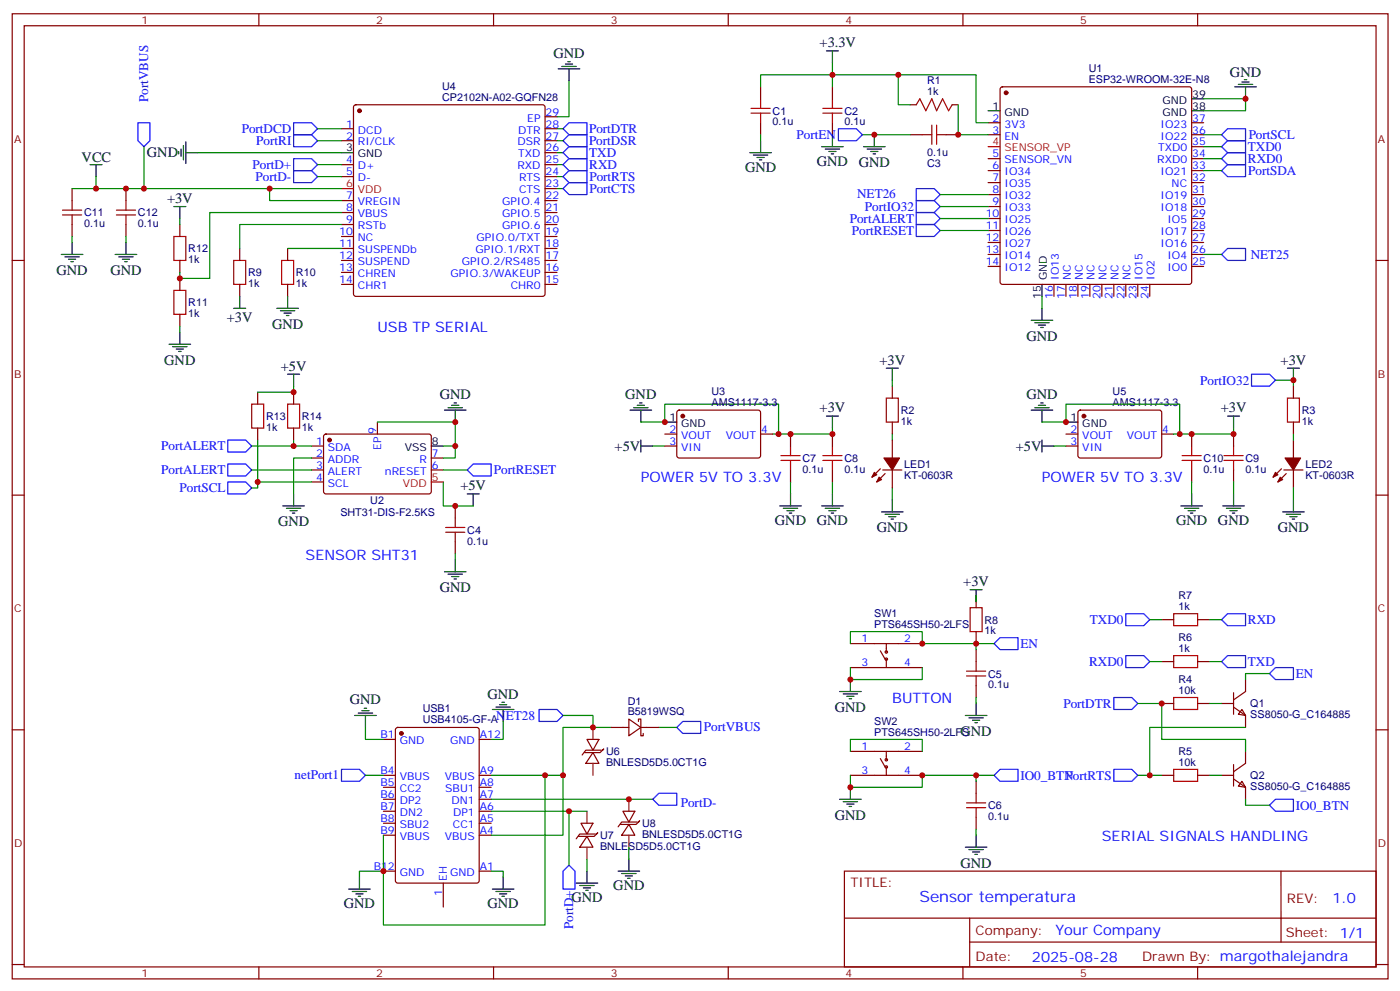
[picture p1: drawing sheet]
<svg xmlns="http://www.w3.org/2000/svg" width="412mm" height="292mm" viewBox="0 0 412 292" stroke-linecap="round" stroke-linejoin="round" font-family="sans-serif">
<g fill="none" stroke="#870000" stroke-width=".35">
<path d="M3.6 4.1h405.3v284.3h-405.3zM7.1 7.6h398.3v277.3h-398.3zM76.3 4.1v3.5M145.4 4.1v3.5M214.6 4.1v3.5M283.7 4.1v3.5M352.8 4.1v3.5M100.6 37.9h3.5M104.4 31.1l.4-.2h55.1l.5 .2 .2 .5v55l-.2 .5-.5 .2h-55.1l-.5-.2-.2-.5v-55zM160.6 37.9h3.5M160.6 34.4h3.5M224.1 25.6v3.5"/>
<path d="M224.1 36.2v3.5M245.3 25.6v3.5M245.3 36.2v3.5M268.2 39.7h3.5M268.2 30.9h1.7M278.8 39.7h3.5M280.5 30.9h1.8M291.1 36.2h3.5M291.1 39.7h3.5M294.9 25.8l.4-.2h55.1l.5 .2 .2 .5v56.8l-.2 .5-.5 .2h-55.1l-.5-.2-.2-.5v-56.8zM351.1 36.2h3.5M351.1 39.7h3.5"/>
<path d="M21.2 55.6v3.5M37.1 55.6v3.5M100.6 41.5h3.5M100.6 48.5h3.5M100.6 52h3.5M100.6 59.1h3.5M160.6 41.5h3.5M160.6 48.5h3.5M160.6 52h3.5M160.6 59.1h3.5M160.6 55.6h3.5M160.6 45h3.5"/>
<path d="M291.1 46.7h3.5M291.1 50.3h3.5M291.1 53.8h3.5M291.1 57.3h3.5M351.1 46.7h3.5M351.1 50.3h3.5M351.1 53.8h3.5M351.1 57.3h3.5M351.1 43.2h3.5M3.6 76.7h3.5M21.2 66.1v3.6M37.1 66.1v3.6"/>
<path d="M53 66.1v3.6M53 76.7v3.6M70.6 73.2v3.5M84.7 73.2v3.5M100.6 76.7h3.5M100.6 62.6h3.5M100.6 66.1h3.5M100.6 69.7h3.5M100.6 73.2h3.5M160.6 76.7h3.5M160.6 62.6h3.5M160.6 66.1h3.5"/>
<path d="M160.6 69.7h3.5M160.6 73.2h3.5M291.1 60.9h3.5M291.1 64.4h3.5M291.1 67.9h3.5M291.1 71.4h3.5M291.1 75h3.5M291.1 78.5h3.5M351.1 60.9h3.5M351.1 64.4h3.5M351.1 67.9h3.5M351.1 71.4h3.5"/>
<path d="M351.1 75h3.5M351.1 78.5h3.5M405.4 76.7h3.5M53 82v3.5M53 92.6v3.5M70.6 83.8v3.5M84.7 83.8v3.5M100.6 80.3h3.5M100.6 83.8h3.5M160.6 80.3h3.5M160.6 83.8h3.5M310.5 83.8v3.5"/>
<path d="M314 83.8v3.5M317.6 83.8v3.5M321.1 83.8v3.5M324.6 83.8v3.5M328.2 83.8v3.5M331.7 83.8v3.5M335.2 83.8v3.5M338.7 83.8v3.5M75.9 115.5v3.6M86.5 115.5v3.6M262.9 113.8v3.5M381.1 113.8v3.5"/>
<path d="M75.9 126.1v3.5M86.5 126.1v3.5M91.8 131.4h3.5M91.8 134.9h3.5M91.8 138.5h3.5M95.6 128.1l.4-.2h30.6l.5 .7-.1 16.5-.6 .4h-30.6l-.5-.7v-16.2zM111.2 124.4v3.5M127.1 134.9h3.5M127.1 138.5h3.5M195.9 131.4h3.5M195.9 127.9h3.5M199.6 121l.5-.2 23.6 .1 .4 .6-.1 13-.6 .4h-23.6l-.4-.7v-12.7z"/>
<path d="M224.1 127.9h3.5M232.9 127.9v3.5M232.9 138.5v3.5M245.3 127.9v3.5M245.3 138.5v3.5M259.4 138.1l-2.5 2.5M260.1 138.5h5.6M260.8 139.5l-2.5 2.5M262.9 124.4v3.5M262.9 129.6v5.3M262.9 138.5v5.3M314 131.4h3.6"/>
<path d="M314 127.9h3.6M317.8 121l.5-.2 23.5 .1 .5 .6-.1 13-.6 .4h-23.6l-.4-.7v-12.7zM342.3 127.9h3.5M351.1 127.9v3.5M351.1 138.5v3.5M363.4 127.9v3.5M363.4 138.5v3.5M377.5 138.1l-2.4 2.5M378.2 138.5h5.7M379 139.5l-2.5 2.5M381.1 124.4v3.5M381.1 129.6v5.3"/>
<path d="M381.1 138.5v5.3M3.6 145.9h3.5M91.8 142h3.5M134.1 149v3.6M134.1 159.6v3.6M405.4 145.9h3.5M287.6 175.5v3.5M250.5 189.6h21.2M250.5 196.7h21.2M259.4 191.7l1.4 2.5M261.1 189.6v2.5M261.1 194.2v2.5"/>
<path d="M287.6 186.1v3.5M287.6 191.4v3.5M342.3 194.9h3.5M342.3 182.6h3.5M352.8 194.9h3.6M352.8 182.6h3.6M3.6 215h3.5M113 217.8h3.5M116.7 214.5l.5-.2h23.3l.6 .4 .1 44.8-.5 .6-23.5 .1-.7-.5v-44.7zM141.2 217.8h3.5M172.9 217.8h3.6l-1.8 3.2zM180 214.3h5.3"/>
<path d="M185.3 211.8l3.5 2.5-3.5 2.5zM188.1 212.5v-.7h.7v5h.7v-.7M188.8 214.3h5.3M287.6 202v3.5M342.3 207.3h3.5M352.8 207.3h3.6M359.9 207.3h3.5M363.4 204.1v6.3M363.4 208.3l3.6 2.5v3.5M365.9 209l1.1 1.8-2.2-.4zM367 200.2v3.5l-3.6 2.5M405.4 215h3.5"/>
<path d="M113 228.4h3.5M113 232h3.5M113 235.5h3.5M113 239h3.5M141.2 228.4h3.5M141.2 232h3.5M141.2 235.5h3.5M141.2 239h3.5M174.7 221.7l1.8 3.2h-3.9zM177.2 221h-4.6l-1.1 1.4M177.5 221l.4-.3-1.1 1h-4.6M183.5 239h3.5l-1.7 3.2z"/>
<path d="M250.5 228.4h21.2M250.5 221.4h21.2M259.4 223.5l1.4 2.5M261.1 221.4v2.4M261.1 226v2.4M287.6 230.2v3.5M342.3 228.4h3.5M352.8 228.4h3.6M359.9 228.4h3.5M363.4 225.2v6.4M363.4 229.5l3.6 2.5v3.5M365.9 230.2l1.1 1.8-2.2-.4z"/>
<path d="M367 221.4v3.5l-3.6 2.5M113 242.5h3.5M113 246.1h3.5M113 256.6h3.5M141.2 242.5h3.5M141.2 246.1h3.5M141.2 256.6h3.5M171.2 242.5h3.5l-1.8 3.2zM172.9 246.4l1.8 3.2h-3.9zM175.4 245.7h-4.6l-1 1.4M175.8 245.7l.3-.3-1.1 1h-4.5M185.3 242.9l1.7 3.2h-3.8z"/>
<path d="M187.7 242.2h-4.5l-1.1 1.4M188.1 242.2l.4-.4-1.1 1.1h-4.6M248.8 256.6h156.6v28.3h-156.6zM287.6 240.8v3.5M377.4 256.7v20.8M130.6 260.2v7M248.8 270.5h156.5M285.7 277.5h119.6M285.7 270.5v14.1M3.6 284.2h3.5M76.3 284.9v3.5M145.4 284.9v3.5"/>
<path d="M214.6 284.9v3.5M283.7 284.9v3.5M352.8 284.9v3.5M405.4 284.2h3.5"/>
<circle cx="261.1" cy="192.1" r=".35"/>
<circle cx="261.1" cy="194.2" r=".35"/>
<circle cx="261.1" cy="226" r=".35"/>
<circle cx="261.1" cy="223.8" r=".35"/>
</g>
<g fill="#870000" stroke="#870000" stroke-width=".35">
<path d="M377.2 140.6l.7 .7-1.4 .7z"/>
<path d="M375.8 139.2l.7 .7-1.4 .7z"/>
<path d="M378.6 134.9h4.6l-2.1 3.6z"/>
<path d="M259 140.6l.7 .7-1.4 .7z"/>
<path d="M257.6 139.2l.7 .7-1.4 .7z"/>
<path d="M260.4 134.9h4.6l-2.1 3.6z"/>
<circle cx="296.4" cy="27.3" r=".53"/>
<circle cx="97.1" cy="129.6" r=".53"/>
<circle cx="118.3" cy="216.1" r=".53"/>
<circle cx="319.3" cy="122.6" r=".53"/>
<circle cx="201.2" cy="122.6" r=".53"/>
<circle cx="105.9" cy="32.6" r=".53"/>
</g>
<g fill="none" stroke="#000" stroke-width=".35">
<path d="M165.5 19.6h4.3M166.6 18.9h2.1M167.3 18.2h.7M243.5 15h3.5M245.3 15v3.5M164.5 20.3h6.3M167.6 20.3v3.5M245.3 39.7v3.5M257.6 39.7v3.5M291.1 32.6h3.5M351.1 32.6h3.5M351.1 29.1h3.5"/>
<path d="M363.8 25.6h6.3M364.8 24.9h4.3M365.9 24.2h2.1M366.6 23.5h.7M367 25.6v3.5M26.5 48.5h3.6M28.3 48.5v3.5M52.6 44.6v.7M53.3 43.9v2.1M54 42.9v4.2M54.8 45h3.5M54.8 41.8v6.4"/>
<path d="M100.6 45h3.5M220.9 45h6.4M222 45.7h4.2M223 46.4h2.1M223.7 47.1h.7M224.1 41.5v3.5M242.1 43.2h6.3M243.1 43.9h4.3M244.2 44.6h2.1M244.9 45.3h.7M254.4 43.2h6.4M255.5 43.9h4.2"/>
<path d="M256.5 44.6h2.2M257.2 45.3h.8M18.1 75h6.3M19.1 75.7h4.3M20.2 76.4h2.1M20.9 77.1h.7M21.2 71.4v3.6M33.9 75h6.4M35 75.7h4.2M36.1 76.4h2.1M36.8 77.1h.7M37.1 71.4v3.6"/>
<path d="M51.2 60.9h3.6M53 60.9v3.5M53 97.9v3.5M68.9 90.8h3.5M70.6 87.3v3.5M81.6 90.8h6.3M82.6 91.5h4.3M83.7 92.3h2.1M84.4 93h.7M84.7 87.3v3.5M303.8 94.4h6.4M304.9 95.1h4.2"/>
<path d="M305.9 95.8h2.1M306.6 96.5h.7M307 83.8v3.5M307 90.8v3.6M49.8 101.4h6.4M50.9 102.1h4.2M51.9 102.8h2.1M52.6 103.5h.7M84.7 110.2h3.6M86.5 110.2v3.6M133.1 119.4h2.1M133.8 118.7h.7"/>
<path d="M187.7 119.4h2.2M188.5 118.7h.7M261.1 108.5h3.6M262.9 108.5v3.5M305.9 119.4h2.1M306.6 118.7h.7M379.3 108.5h3.5M381.1 108.5v3.5M127.1 131.4h3.5M131 120.8h6.3M132 120.1h4.2M134.1 120.8v3.6"/>
<path d="M185.6 120.8h6.4M186.7 120.1h4.2M188.8 131.4h3.5M188.8 120.8v3.6M188.8 129.6v3.6M195.9 124.4h3.5M243.5 122.6h3.5M245.3 122.6v3.5M303.8 120.8h6.4M304.9 120.1h4.2M307 120.8v3.6M307 129.6v3.6"/>
<path d="M307 131.4h3.5M314 124.4h3.6M361.7 122.6h3.5M363.4 122.6v3.5M83.3 149h6.4M84.4 149.8h4.2M85.4 150.5h2.2M86.1 151.2h.8M86.5 145.5v3.5M137.7 145.5h3.5M139.4 145.5v3.5M229.7 149h6.4"/>
<path d="M230.8 149.8h4.2M231.8 150.5h2.2M232.6 151.2h.7M232.9 145.5v3.5M242.1 149h6.3M243.1 149.8h4.3M244.2 150.5h2.1M244.9 151.2h.7M245.3 145.5v3.5M259.7 150.8h6.4M260.8 151.5h4.2M261.8 152.2h2.1"/>
<path d="M262.5 152.9h.7M262.9 147.3v3.5M347.9 149h6.4M349 149.8h4.2M350 150.5h2.1M350.7 151.2h.7M351.1 145.5v3.5M360.3 149h6.3M361.3 149.8h4.2M362.4 150.5h2.1M363.1 151.2h.7M363.4 145.5v3.5"/>
<path d="M377.9 150.8h6.3M379 151.5h4.2M380 152.2h2.1M380.7 152.9h.7M381.1 147.3v3.5M131 168.5h6.3M132 169.2h4.2M133.1 169.9h2.1M133.8 170.6h.7M134.1 164.9v3.6M285.8 173.7h3.5M287.6 173.7v3.6"/>
<path d="M104.5 210.8h6.3M105.6 210.1h4.2M106.6 209.4h2.1M107.3 208.7h.7M107.7 210.8v3.5M145.1 209h6.3M146.1 208.3h4.3M147.2 207.6h2.1M147.9 206.9h.7M148.2 209v3.5M247.4 203.7h6.3M248.4 204.4h4.3"/>
<path d="M249.5 205.1h2.1M250.2 205.8h.7M250.5 200.2v3.5M284.4 210.8h6.4M285.5 211.5h4.2M286.5 212.2h2.1M287.2 212.9h.7M287.6 207.3v3.5M247.4 235.5h6.3M248.4 236.2h4.3M249.5 236.9h2.1M250.2 237.6h.7"/>
<path d="M250.5 232v3.5M105.9 258.4v3.5M148.2 258.4v3.5M172.9 256.6v3.6M182.1 256.6h6.4M183.2 257.4h4.2M184.2 258.1h2.1M184.9 258.8h.7M185.3 253.1v3.5M284.4 249.6h6.4M285.5 250.3h4.2M286.5 251h2.1"/>
<path d="M287.2 251.7h.7M287.6 246.1v3.5M102.7 261.9h6.4M103.8 262.6h4.2M104.8 263.3h2.2M105.6 264.1h.7M145.1 261.9h6.3M146.1 262.6h4.3M147.2 263.3h2.1M147.9 264.1h.7M169.8 260.2h6.3M170.8 260.9h4.2"/>
<path d="M171.9 261.6h2.1M172.6 262.3h.7"/>
</g>
<path d="M100.6 55.6h3.5M291.1 43.2h3.5M127.1 142h3.5" fill="none" stroke="#f00" stroke-width=".35"/>
<g fill="none" stroke="#a10000" stroke-width=".35">
<path d="M221.3 33.3h5.6M221.3 31.9h5.6M224.1 29.1v2.8M224.1 33.3v2.9M242.4 33.3h5.7M242.4 31.9h5.7M245.3 29.1v2.8M245.3 33.3v2.9M269.9 30.9l1.1-1.8 1.8 3.5 1.7-3.5 1.4 3.5 1.8-3.5 1.8 3.5 1-1.7M271.7 39.7h2.8M274.5 36.9v5.6M275.9 39.7h2.9"/>
<path d="M275.9 36.9v5.6M21.2 59.1v2.8M37.1 59.1v2.8M18.4 63.3h5.7M18.4 61.9h5.7M21.2 63.3v2.8M34.3 63.3h5.6M34.3 61.9h5.6M37.1 63.3v2.8M51.2 69.7h3.6v7h-3.6zM68.9 76.7h3.5v7.1h-3.5zM83 76.7h3.5v7.1h-3.5z"/>
<path d="M51.2 85.5h3.6v7.1h-3.6zM74.2 119.1h3.5v7h-3.5zM84.7 119.1h3.6v7h-3.6zM261.1 117.3h3.6v7.1h-3.6zM379.3 117.3h3.5v7.1h-3.5zM230.1 135.6h5.6M230.1 134.2h5.6M232.9 131.4v2.8M232.9 135.6v2.9M242.4 135.6h5.7M242.4 134.2h5.7M245.3 131.4v2.8"/>
<path d="M245.3 135.6v2.9M348.3 135.6h5.6M348.3 134.2h5.6M351.1 131.4v2.8M351.1 135.6v2.9M360.6 135.6h5.7M360.6 134.2h5.7M363.4 131.4v2.8M363.4 135.6v2.9M131.3 156.8h5.6M131.3 155.4h5.6M134.1 152.6v2.8"/>
<path d="M134.1 156.8v2.8M285.8 179h3.5v7.1h-3.5zM284.8 199.1h5.6M284.8 197.7h5.6M287.6 194.9v2.8M287.6 199.1v2.9M345.8 193.1h7v3.6h-7zM345.8 180.8h7v3.5h-7zM345.8 205.5h7v3.5h-7zM284.8 237.9h5.6M284.8 236.5h5.6M287.6 233.7v2.8"/>
<path d="M287.6 237.9v2.9M345.8 226.7h7v3.5h-7z"/>
</g>
<g fill="none" stroke="#008700" stroke-width=".35">
<path d="M245.3 18.5v7.1M93.6 37.9h7M164.1 37.9h1.8M167.6 23.8v10.6h-3.5M224.1 25.6v-3.6h63.5v14.2h3.5M224.1 39.7v1.8M254.1 39.7h14.1M264.7 22v8.9h3.5M282.3 30.9v8.8h8.8M354.6 29.1h12.4v3.5h-12.4M354.6 39.7h5.3M21.2 55.6h79.4"/>
<path d="M28.3 52v3.6M42.4 43.2v12.4M58.3 45h42.3M79.4 55.6v3.5h21.2M93.6 48.5h7M93.6 52h7M93.6 41.5h7M164.1 45h1.8M164.1 48.5h1.8M164.1 52h1.8M164.1 55.6h1.8M164.1 41.5h1.8"/>
<path d="M277 57.3h14.1M354.6 43.2h5.3M354.6 46.7h5.3M354.6 50.3h5.3M21.2 69.7v1.7M37.1 69.7v1.7M53 64.4v1.7M84.7 73.2h15.9M100.6 66.1h-30v7.1M100.6 62.6h-38.8v19.4h-8.8v-1.7M277 60.9h14.1M277 64.4h14.1"/>
<path d="M277 67.9h14.1M354.6 75h5.3M53 96.1v1.8M307 87.3v3.5M86.5 113.8v1.7h-10.6M262.9 112v1.8M375.8 112h5.3v1.8M74.2 131.4h12.3M74.2 138.5h17.6M75.9 129.6v14.2h-1.7M86.5 129.6v1.8h5.3M91.8 134.9h-5.3v10.6"/>
<path d="M111.2 124.4h22.9v10.5h-3.5M130.6 131.4h3.5M130.6 138.5h7.1M188.8 124.4h7.1v-5.3h33.5v8.8M192.3 131.4h3.6M245.3 126.1v1.8h-17.7M262.9 127.9v1.7M307 124.4h7v-5.3h33.6v8.8M310.5 131.4h3.5M363.4 126.1v1.8h-17.6M381.1 127.9v1.7M75.9 142h15.9"/>
<path d="M130.6 142v7h8.8M232.9 142v3.5M245.3 142v3.5M262.9 143.8v3.5M351.1 142v3.5M363.4 142v3.5M381.1 143.8v3.5M134.1 163.2v1.7M287.6 175.5v1.8M250.5 196.7v3.5h21.2v-3.5M250.5 189.6v-3.5h21.2v3.5h21.2M287.6 189.6v1.8"/>
<path d="M338.7 182.6h3.6M338.7 194.9h3.6M356.4 182.6h3.5M356.4 194.9h3.5M374 198.4h-7v1.8M107.7 214.3v3.5h5.3M148.2 212.5v5.3h-3.5M165.9 210.8h8.8v3.5h-8.8v14.1h-21.2M174.7 214.3h5.3M194.1 214.3h5.3M287.6 205.5v1.8M335.2 207.3h7.1v10.5h24.7v3.6"/>
<path d="M356.4 207.3h3.5M367 214.3h-28.3v14.1M107.7 228.4h5.3M144.7 235.5h47.6M144.7 239h28.2M160.6 228.4v44.1h-47.6v-26.4M165.9 228.4v17.7h-21.2M167.6 239v15.9M250.5 221.4v-3.6h21.2v3.6M250.5 228.4v3.6h21.2v-3.6h21.2M287.6 228.4v1.8M335.2 228.4h7.1"/>
<path d="M356.4 228.4h3.5M367 235.5v1.7h7M113 256.6h-7.1v1.8M144.7 256.6h3.5v1.8M172.9 253.1v3.5M185.3 249.6v3.5M287.6 244.3v1.8"/>
</g>
<g fill="none" stroke="#00f" stroke-width=".35">
<path d="M40.6 36.2h3.6v5.3l-1.8 1.7-1.8-1.7zM86.5 36.2h5.3l1.8 1.7-1.8 1.8h-5.3zM86.5 39.7h5.3l1.8 1.8-1.8 1.7h-5.3zM165.9 37.9l1.7-1.7h5.3v3.5h-5.3zM247 37.9h5.3l1.8 1.8-1.8 1.8h-5.3zM361.7 37.9h5.3v3.6h-5.3l-1.8-1.8zM86.5 46.7h5.3l1.8 1.8-1.8 1.8h-5.3zM86.5 50.3h5.3l1.8 1.7-1.8 1.8h-5.3zM165.9 45l1.7-1.8h5.3v3.5h-5.3zM165.9 48.5l1.7-1.8h5.3v3.6h-5.3zM165.9 52l1.7-1.7h5.3v3.5h-5.3zM165.9 55.6l1.7-1.8h5.3v3.5h-5.3z"/>
<path d="M165.9 41.5l1.7-1.8h5.3v3.5h-5.3zM269.9 55.6h5.3l1.8 1.7-1.8 1.8h-5.3zM269.9 59.1h5.3l1.8 1.8-1.8 1.7h-5.3zM361.7 41.5h5.3v3.5h-5.3l-1.8-1.8zM361.7 45h5.3v3.5h-5.3l-1.8-1.8zM361.7 48.5h5.3v3.5h-5.3l-1.8-1.7zM269.9 62.6h5.3l1.8 1.8-1.8 1.7h-5.3zM269.9 66.1h5.3l1.8 1.8-1.8 1.8h-5.3zM361.7 73.2h5.3v3.5h-5.3l-1.8-1.7zM368.7 110.2h5.3l1.8 1.8-1.8 1.8h-5.3zM67.1 136.7h5.3l1.8 1.8-1.8 1.7h-5.3zM67.1 129.6h5.3l1.8 1.8-1.8 1.8h-5.3z"/>
<path d="M137.7 138.5l1.7-1.8h5.3v3.5h-5.3zM67.1 142h5.3l1.8 1.8-1.8 1.7h-5.3zM292.9 189.6l1.7-1.7h5.3v3.5h-5.3zM331.7 180.8h5.3l1.7 1.8-1.7 1.7h-5.3zM331.7 193.1h5.3l1.7 1.8-1.7 1.8h-5.3zM361.7 180.8h5.3v3.5h-5.3l-1.8-1.7zM361.7 193.1h5.3v3.6h-5.3l-1.8-1.8zM374 198.4l1.8-1.7h5.3v3.5h-5.3zM158.8 209h5.3l1.8 1.8-1.8 1.7h-5.3zM199.4 214.3l1.8-1.8h5.2v3.6h-5.2zM328.2 205.5h5.2l1.8 1.8-1.8 1.7h-5.2zM100.6 226.7h5.3l1.8 1.7-1.8 1.8h-5.3z"/>
<path d="M192.3 235.5l1.8-1.8h5.3v3.5h-5.3zM292.9 228.4l1.7-1.7h5.3v3.5h-5.3zM328.2 226.7h5.2l1.8 1.7-1.8 1.8h-5.2zM374 237.2l1.8-1.7h5.3v3.5h-5.3zM167.6 254.9l1.8 1.7v5.3h-3.5v-5.3z"/>
</g>
<path d="M174.7 214.3v3.5M172.9 239v3.5M174.7 224.9v3.5M185.3 235.5v3.5M172.9 249.6v3.5M185.3 246.1v3.5" fill="none" stroke="#8c2424" stroke-width=".35"/>
<g fill="#c00">
<circle cx="338.7" cy="228.4" r=".88"/>
<circle cx="342.3" cy="207.3" r=".88"/>
<circle cx="287.6" cy="189.6" r=".88"/>
<circle cx="271.7" cy="189.6" r=".88"/>
<circle cx="37.1" cy="55.6" r=".88"/>
<circle cx="53" cy="82" r=".88"/>
<circle cx="79.4" cy="55.6" r=".88"/>
<circle cx="28.3" cy="55.6" r=".88"/>
<circle cx="134.1" cy="149" r=".88"/>
<circle cx="75.9" cy="142" r=".88"/>
<circle cx="86.5" cy="115.5" r=".88"/>
<circle cx="264.7" cy="22" r=".88"/>
<circle cx="245.3" cy="22" r=".88"/>
<circle cx="282.3" cy="39.7" r=".88"/>
<circle cx="86.5" cy="131.4" r=".88"/>
<circle cx="167.6" cy="239" r=".88"/>
<circle cx="185.3" cy="235.5" r=".88"/>
<circle cx="42.4" cy="55.6" r=".88"/>
<circle cx="367" cy="29.1" r=".88"/>
<circle cx="113" cy="256.6" r=".88"/>
<circle cx="160.6" cy="228.4" r=".88"/>
<circle cx="165.9" cy="228.4" r=".88"/>
<circle cx="174.7" cy="214.3" r=".88"/>
<circle cx="314" cy="124.4" r=".88"/>
<circle cx="363.4" cy="127.9" r=".88"/>
<circle cx="347.6" cy="127.9" r=".88"/>
<circle cx="351.1" cy="127.9" r=".88"/>
<circle cx="195.9" cy="124.4" r=".88"/>
<circle cx="232.9" cy="127.9" r=".88"/>
<circle cx="229.4" cy="127.9" r=".88"/>
<circle cx="245.3" cy="127.9" r=".88"/>
<circle cx="250.5" cy="200.2" r=".88"/>
<circle cx="287.6" cy="228.4" r=".88"/>
<circle cx="271.7" cy="228.4" r=".88"/>
<circle cx="250.5" cy="232" r=".88"/>
<circle cx="134.1" cy="131.4" r=".88"/>
<circle cx="134.1" cy="124.4" r=".88"/>
<circle cx="257.6" cy="39.7" r=".88"/>
<circle cx="381.1" cy="112" r=".88"/>
</g>
<text font-size="4.6" fill="#00f" x="270.9" y="265.7">Sensor temperatura</text>
<g font-size="4.2">
<text x="163.1" y="17.1">GND</text>
<text x="241.5" y="13.9">+3.3V</text>
<text x="362.4" y="22.6">GND</text>
<text x="24.1" y="47.8">VCC</text>
<text x="43.3" y="46.4">GND</text>
<text x="219.5" y="50.6">GND</text>
<text x="240.7" y="48.9">GND</text>
<text x="253" y="49.3">GND</text>
<text x="49.2" y="59.7">+3V</text>
<text x="16.7" y="81">GND</text>
<text x="32.5" y="81">GND</text>
<text x="66.8" y="94.8">+3V</text>
<text x="80.2" y="96.9">GND</text>
<text x="302.4" y="100.4">GND</text>
<text x="48.4" y="107.5">GND</text>
<text x="259.1" y="107.4">+3V</text>
<text x="377.3" y="107.4">+3V</text>
<text x="82.7" y="109.2">+5V</text>
<text x="129.5" y="117.7">GND</text>
<text x="184.2" y="117.6">GND</text>
<text x="302.4" y="117.6">GND</text>
<text x="241.5" y="121.5">+3V</text>
<text x="359.6" y="121.5">+3V</text>
<text x="181.1" y="132.8">+5V</text>
<text x="299.3" y="132.8">+5V</text>
<text x="135.6" y="144.5">+5V</text>
<text x="81.9" y="155">GND</text>
<text x="228.3" y="154.7">GND</text>
<text x="240.7" y="154.7">GND</text>
<text x="346.5" y="154.7">GND</text>
<text x="358.8" y="154.7">GND</text>
<text x="258.3" y="156.9">GND</text>
<text x="376.5" y="156.9">GND</text>
<text x="283.8" y="172.7">+3V</text>
<text x="129.5" y="174.4">GND</text>
<text x="103.1" y="207.5">GND</text>
<text x="143.7" y="205.8">GND</text>
<text x="246" y="209.8">GND</text>
<text x="283" y="216.8">GND</text>
<text x="246" y="241.5">GND</text>
<text x="283" y="255.6">GND</text>
<text x="180.7" y="262.3">GND</text>
<text x="101.3" y="267.6">GND</text>
<text x="143.7" y="267.6">GND</text>
<text x="168.3" y="265.8">GND</text>
</g>
<g font-size="4.2" fill="#00f">
<text x="111.2" y="97.9">USB TP SERIAL</text>
<text x="188.8" y="142">POWER 5V TO 3.3V</text>
<text x="307" y="142">POWER 5V TO 3.3V</text>
<text x="90" y="164.9">SENSOR SHT31</text>
<text x="262.9" y="207.3">BUTTON</text>
<text x="324.6" y="247.8">SERIAL SIGNALS HANDLING</text>
<text x="392.6" y="265.9">1.0</text>
<text x="311" y="275.5">Your Company</text>
<text x="304" y="283.3">2025-08-28</text>
</g>
<g font-size="3.9" fill="#00f">
<text x="43.7" y="30.1" transform="rotate(-90 43.7 30.1)">PortVBUS</text>
<text x="71.2" y="39.2">PortDCD</text>
<text x="173.5" y="39.2">PortDTR</text>
<text x="234.7" y="40.9">PortEN</text>
<text x="367.9" y="40.9">PortSCL</text>
<text x="75.5" y="42.7">PortRI</text>
<text x="173.5" y="42.7">PortDSR</text>
<text x="173.6" y="46.3">TXD</text>
<text x="367.7" y="44.5">TXD0</text>
<text x="74.4" y="49.8">PortD+</text>
<text x="75.3" y="53.3">PortD-</text>
<text x="173.6" y="49.9">RXD</text>
<text x="173.6" y="53.3">PortRTS</text>
<text x="367.7" y="48">RXD0</text>
<text x="367.7" y="51.4">PortSDA</text>
<text x="173.6" y="56.8">PortCTS</text>
<text x="252.5" y="58.4">NET26</text>
<text x="250.3" y="65.6">PortALERT</text>
<text x="254.8" y="62.1">PortIO32</text>
<text x="251" y="69.2">PortRESET</text>
<text x="368.5" y="76.3">NET25</text>
<text x="353.6" y="113.3">PortIO32</text>
<text x="47.5" y="132.6">PortALERT</text>
<text x="47.5" y="139.7">PortALERT</text>
<text x="145.5" y="139.6">PortRESET</text>
<text x="52.9" y="145">PortSCL</text>
<text x="321.1" y="183.8">TXD0</text>
<text x="367.7" y="183.8">RXD</text>
<text x="300.6" y="190.9">EN</text>
<text x="320.9" y="196.2">RXD0</text>
<text x="367.7" y="196.1">TXD</text>
<text x="381.8" y="199.8">EN</text>
<text x="313.3" y="208.5">PortDTR</text>
<text x="146.2" y="212">NET28</text>
<text x="207.4" y="215.5">PortVBUS</text>
<text x="86.8" y="229.6">netPort1</text>
<text x="300.6" y="229.7">IO0_BTN</text>
<text x="313.9" y="229.7">PortRTS</text>
<text x="200.6" y="237.6">PortD-</text>
<text x="381.8" y="238.6">IO0_BTN</text>
<text x="168.9" y="273.8" transform="rotate(-90 168.9 273.8)">PortD+</text>
</g>
<g font-size="3.9" fill="#800">
<text x="250.5" y="261.2">TITLE:</text>
<text x="379.2" y="265.9">REV:</text>
<text x="287.5" y="275.4">Company:</text>
<text x="378.8" y="276">Sheet: 1/1</text>
<text x="287.5" y="283.1">Date:</text>
<text x="336.5" y="283.2">Drawn By: margothalejandra</text>
</g>
<g font-size="3.2" fill="#800">
<text x="41.7" y="7.1">1</text>
<text x="110.8" y="7.1">2</text>
<text x="180" y="7.1">3</text>
<text x="249.1" y="7.1">4</text>
<text x="318.3" y="7.1">5</text>
<text x="4.1" y="42.2">A</text>
<text x="405.9" y="42.2">A</text>
<text x="4.1" y="111.3">B</text>
<text x="405.9" y="111.3">B</text>
<text x="4.1" y="180.4">C</text>
<text x="405.9" y="180.4">C</text>
<text x="4.1" y="249.6">D</text>
<text x="405.9" y="249.6">D</text>
<text x="41.7" y="287.9">1</text>
<text x="110.8" y="287.9">2</text>
<text x="180" y="287.9">3</text>
<text x="249.1" y="287.9">4</text>
<text x="318.3" y="287.9">5</text>
</g>
<g font-size="3.2" fill="#000080">
<text x="320.8" y="21.1">U1</text>
<text x="130.3" y="29.7">CP2102N-A02-GQFN28</text>
<text x="130.3" y="26.5">U4</text>
<text x="273.1" y="28">1k</text>
<text x="273.1" y="24.9">R1</text>
<text x="320.8" y="24.3">ESP32-WROOM-32E-N8</text>
<text x="227.6" y="33.8">C1</text>
<text x="248.8" y="33.8">C2</text>
<text x="227.6" y="37">0.1u</text>
<text x="248.8" y="37">0.1u</text>
<text x="273.1" y="46">0.1u</text>
<text x="273.1" y="49.2">C3</text>
<text x="24.8" y="63.8">C11</text>
<text x="40.6" y="63.8">C12</text>
<text x="24.8" y="67">0.1u</text>
<text x="40.6" y="67">0.1u</text>
<text x="55.5" y="77.6">1k</text>
<text x="55.5" y="74.3">R12</text>
<text x="73.1" y="81.4">R9</text>
<text x="87.2" y="81.4">R10</text>
<text x="73.1" y="84.6">1k</text>
<text x="87.2" y="84.6">1k</text>
<text x="55.5" y="93.4">1k</text>
<text x="55.5" y="90.2">R11</text>
<text x="209.6" y="119.7">AMS1117-3.3</text>
<text x="209.6" y="116.4">U3</text>
<text x="327.8" y="119.7">AMS1117-3.3</text>
<text x="327.8" y="116.4">U5</text>
<text x="78.4" y="123.8">R13</text>
<text x="89" y="123.8">R14</text>
<text x="265.4" y="125.2">1k</text>
<text x="265.4" y="122">R2</text>
<text x="383.5" y="125.2">1k</text>
<text x="383.5" y="122">R3</text>
<text x="78.4" y="126.9">1k</text>
<text x="89" y="126.9">1k</text>
<text x="236.4" y="136.1">C7</text>
<text x="248.8" y="136.1">C8</text>
<text x="266.4" y="137.8">LED1</text>
<text x="354.6" y="136.1">C10</text>
<text x="367" y="136.1">C9</text>
<text x="384.6" y="137.8">LED2</text>
<text x="236.4" y="139.2">0.1u</text>
<text x="248.8" y="139.2">0.1u</text>
<text x="266.4" y="141.1">KT-0603R</text>
<text x="354.6" y="139.2">0.1u</text>
<text x="367" y="139.2">0.1u</text>
<text x="384.6" y="141.1">KT-0603R</text>
<text x="109.1" y="148.5">U2</text>
<text x="100.3" y="152">SHT31-DIS-F2.5KS</text>
<text x="137.7" y="160.4">0.1u</text>
<text x="137.7" y="157.3">C4</text>
<text x="347.2" y="179.7">1k</text>
<text x="347.2" y="176.5">R7</text>
<text x="257.6" y="185">PTS645SH50-2LFS</text>
<text x="257.6" y="181.9">SW1</text>
<text x="290.1" y="183.7">R8</text>
<text x="290.1" y="186.9">1k</text>
<text x="347.2" y="188.9">R6</text>
<text x="347.2" y="192.1">1k</text>
<text x="291.1" y="202.7">0.1u</text>
<text x="291.1" y="199.6">C5</text>
<text x="347.2" y="201.2">R4</text>
<text x="124.5" y="209.9">USB1</text>
<text x="184.9" y="207.7">D1</text>
<text x="347.2" y="204.4">10k</text>
<text x="368.4" y="208.4">Q1</text>
<text x="124.5" y="213">USB4105-GF-A</text>
<text x="184.9" y="210.8">B5819WSQ</text>
<text x="257.6" y="213.6">SW2</text>
<text x="368.4" y="211.6">SS8050-G_C164885</text>
<text x="257.6" y="216.8">PTS645SH50-2LFS</text>
<text x="178.6" y="225.7">BNLESD5D5.0CT1G</text>
<text x="178.6" y="222.5">U6</text>
<text x="347.2" y="225.6">10k</text>
<text x="347.2" y="222.4">R5</text>
<text x="368.4" y="232.8">SS8050-G_C164885</text>
<text x="368.4" y="229.6">Q2</text>
<text x="291.1" y="238.4">C6</text>
<text x="189.2" y="243.7">U8</text>
<text x="291.1" y="241.6">0.1u</text>
<text x="176.8" y="250.4">BNLESD5D5.0CT1G</text>
<text x="176.8" y="247.2">U7</text>
<text x="189.2" y="246.9">BNLESD5D5.0CT1G</text>
</g>
<g font-size="3.2">
<text x="351.3" y="28.8">39</text>
<text x="292.4" y="32.3">1</text>
<text x="295.9" y="34">GND</text>
<text x="342.5" y="34">GND</text>
<text x="342.5" y="30.5">GND</text>
<text x="351.3" y="32.3">38</text>
<text x="101.9" y="44.6">3</text>
<text x="105.4" y="46.4">GND</text>
<text x="308.4" y="82.5" transform="rotate(-90 308.4 82.5)">GND</text>
<text x="306.6" y="88" transform="rotate(-90 306.6 88)">15</text>
<text x="197.2" y="124">1</text>
<text x="200.7" y="125.8">GND</text>
<text x="315.4" y="124">1</text>
<text x="318.9" y="125.8">GND</text>
<text x="127.2" y="131.1">8</text>
<text x="119.3" y="132.8">VSS</text>
</g>
<g font-size="3.2" fill="#00f">
<text x="155.4" y="35.8">EP</text>
<text x="160.8" y="34">29</text>
<text x="292.4" y="35.8">2</text>
<text x="351.3" y="35.8">37</text>
<text x="101.9" y="37.6">1</text>
<text x="101.9" y="41.1">2</text>
<text x="105.4" y="39.3">DCD</text>
<text x="152.7" y="39.3">DTR</text>
<text x="160.8" y="41.1">27</text>
<text x="160.8" y="37.6">28</text>
<text x="292.4" y="39.3">3</text>
<text x="295.9" y="37.6">3V3</text>
<text x="295.9" y="41.1">EN</text>
<text x="341.9" y="41.1">IO22</text>
<text x="341.9" y="37.6">IO23</text>
<text x="351.3" y="39.3">36</text>
<text x="105.4" y="42.9">RI/CLK</text>
<text x="152.5" y="42.9">DSR</text>
<text x="152.7" y="46.4">TXD</text>
<text x="160.8" y="44.6">26</text>
<text x="292.4" y="46.4">5</text>
<text x="341.2" y="44.6">TXD0</text>
<text x="351.3" y="46.4">34</text>
<text x="351.3" y="42.9">35</text>
<text x="101.9" y="48.2">4</text>
<text x="101.9" y="51.7">5</text>
<text x="105.4" y="49.9">D+</text>
<text x="105.4" y="53.4">D-</text>
<text x="152.5" y="49.9">RXD</text>
<text x="152.9" y="53.4">RTS</text>
<text x="160.8" y="51.7">24</text>
<text x="160.8" y="48.2">25</text>
<text x="292.4" y="49.9">6</text>
<text x="292.4" y="53.4">7</text>
<text x="295.9" y="48.2">SENSOR_VN</text>
<text x="295.9" y="51.7">IO34</text>
<text x="340.9" y="48.2">RXD0</text>
<text x="341.9" y="51.7">IO21</text>
<text x="351.3" y="53.4">32</text>
<text x="351.3" y="49.9">33</text>
<text x="101.9" y="58.7">7</text>
<text x="152.9" y="57">CTS</text>
<text x="160.8" y="58.7">22</text>
<text x="160.8" y="55.2">23</text>
<text x="292.4" y="57">8</text>
<text x="295.9" y="55.2">IO35</text>
<text x="295.9" y="58.7">IO32</text>
<text x="341.9" y="58.7">IO19</text>
<text x="345.2" y="55.2">NC</text>
<text x="351.3" y="57">31</text>
<text x="101.9" y="62.3">8</text>
<text x="101.9" y="65.8">9</text>
<text x="105.4" y="60.5">VREGIN</text>
<text x="105.4" y="64">VBUS</text>
<text x="147.9" y="64">GPIO.5</text>
<text x="147.9" y="60.5">GPIO.4</text>
<text x="160.8" y="65.8">20</text>
<text x="160.8" y="62.3">21</text>
<text x="290.4" y="64">10</text>
<text x="292.4" y="60.5">9</text>
<text x="295.9" y="62.3">IO33</text>
<text x="295.9" y="65.8">IO25</text>
<text x="341.9" y="62.3">IO18</text>
<text x="343.9" y="65.8">IO5</text>
<text x="351.3" y="64">29</text>
<text x="351.3" y="60.5">30</text>
<text x="99.9" y="69.3">10</text>
<text x="105.4" y="67.6">RSTb</text>
<text x="105.4" y="71.1">NC</text>
<text x="140.4" y="71.1">GPIO.0/TXT</text>
<text x="147.9" y="67.6">GPIO.6</text>
<text x="160.8" y="69.3">19</text>
<text x="290.4" y="67.6">11</text>
<text x="290.4" y="71.1">12</text>
<text x="295.9" y="69.3">IO26</text>
<text x="341.9" y="69.3">IO17</text>
<text x="351.3" y="71.1">27</text>
<text x="351.3" y="67.6">28</text>
<text x="99.9" y="72.8">11</text>
<text x="99.9" y="76.4">12</text>
<text x="105.4" y="74.6">SUSPENDb</text>
<text x="140.1" y="74.6">GPIO.1/RXT</text>
<text x="160.8" y="76.4">17</text>
<text x="160.8" y="72.8">18</text>
<text x="290.4" y="74.6">13</text>
<text x="295.9" y="72.8">IO27</text>
<text x="295.9" y="76.4">IO14</text>
<text x="341.9" y="72.8">IO16</text>
<text x="343.9" y="76.4">IO4</text>
<text x="351.3" y="74.6">26</text>
<text x="99.9" y="79.9">13</text>
<text x="99.9" y="83.4">14</text>
<text x="105.4" y="78.1">SUSPEND</text>
<text x="105.4" y="81.7">CHREN</text>
<text x="132.7" y="81.7">GPIO.3/WAKEUP</text>
<text x="136" y="78.1">GPIO.2/RS485</text>
<text x="160.8" y="83.4">15</text>
<text x="160.8" y="79.9">16</text>
<text x="290.4" y="78.1">14</text>
<text x="295.9" y="79.9">IO12</text>
<text x="311.9" y="82.5" transform="rotate(-90 311.9 82.5)">IO13</text>
<text x="315.5" y="82.5" transform="rotate(-90 315.5 82.5)">NC</text>
<text x="319" y="82.5" transform="rotate(-90 319 82.5)">NC</text>
<text x="322.5" y="82.5" transform="rotate(-90 322.5 82.5)">NC</text>
<text x="326" y="82.5" transform="rotate(-90 326 82.5)">NC</text>
<text x="329.6" y="82.5" transform="rotate(-90 329.6 82.5)">NC</text>
<text x="333.1" y="82.5" transform="rotate(-90 333.1 82.5)">NC</text>
<text x="336.6" y="82.5" transform="rotate(-90 336.6 82.5)">IO15</text>
<text x="340.1" y="82.5" transform="rotate(-90 340.1 82.5)">IO2</text>
<text x="343.9" y="79.9">IO0</text>
<text x="351.3" y="78.1">25</text>
<text x="105.4" y="85.2">CHR1</text>
<text x="150.5" y="85.2">CHR0</text>
<text x="310.2" y="88" transform="rotate(-90 310.2 88)">16</text>
<text x="313.7" y="88" transform="rotate(-90 313.7 88)">17</text>
<text x="317.2" y="88" transform="rotate(-90 317.2 88)">18</text>
<text x="320.7" y="88" transform="rotate(-90 320.7 88)">19</text>
<text x="324.3" y="88" transform="rotate(-90 324.3 88)">20</text>
<text x="327.8" y="88" transform="rotate(-90 327.8 88)">21</text>
<text x="331.3" y="88" transform="rotate(-90 331.3 88)">22</text>
<text x="334.9" y="88" transform="rotate(-90 334.9 88)">23</text>
<text x="338.4" y="88" transform="rotate(-90 338.4 88)">24</text>
<text x="93.1" y="131.1">1</text>
<text x="110.8" y="127.9" transform="rotate(-90 110.8 127.9)">9</text>
<text x="197.2" y="127.5">2</text>
<text x="197.2" y="131.1">3</text>
<text x="200.7" y="129.3">VOUT</text>
<text x="213.8" y="129.3">VOUT</text>
<text x="224.3" y="127.5">4</text>
<text x="315.4" y="127.5">2</text>
<text x="315.4" y="131.1">3</text>
<text x="318.9" y="129.3">VOUT</text>
<text x="332" y="129.3">VOUT</text>
<text x="342.4" y="127.5">4</text>
<text x="93.1" y="134.6">2</text>
<text x="96.6" y="132.8">SDA</text>
<text x="96.6" y="136.3">ADDR</text>
<text x="112.3" y="132.5" transform="rotate(-90 112.3 132.5)">EP</text>
<text x="123.6" y="136.3">R</text>
<text x="127.2" y="134.6">7</text>
<text x="200.7" y="132.8">VIN</text>
<text x="318.9" y="132.8">VIN</text>
<text x="93.1" y="138.1">3</text>
<text x="93.1" y="141.6">4</text>
<text x="96.6" y="139.9">ALERT</text>
<text x="96.6" y="143.4">SCL</text>
<text x="113.4" y="139.9">nRESET</text>
<text x="127.2" y="138.1">6</text>
<text x="253.8" y="189.3">1</text>
<text x="266.4" y="189.3">2</text>
<text x="253.8" y="196.3">3</text>
<text x="266.4" y="196.3">4</text>
<text x="112.1" y="217.5">B1</text>
<text x="117.8" y="219.3">GND</text>
<text x="132.6" y="219.3">GND</text>
<text x="141.4" y="217.5">A12</text>
<text x="253.8" y="221">1</text>
<text x="266.4" y="221">2</text>
<text x="112.1" y="228.1">B4</text>
<text x="112.1" y="231.6">B5</text>
<text x="117.8" y="229.8">VBUS</text>
<text x="117.8" y="233.4">CC2</text>
<text x="131" y="229.8">VBUS</text>
<text x="131.2" y="233.4">SBU1</text>
<text x="141.4" y="231.6">A8</text>
<text x="141.4" y="228.1">A9</text>
<text x="253.8" y="228.1">3</text>
<text x="266.4" y="228.1">4</text>
<text x="112.1" y="235.1">B6</text>
<text x="112.1" y="238.7">B7</text>
<text x="117.8" y="236.9">DP2</text>
<text x="133" y="236.9">DN1</text>
<text x="141.4" y="238.7">A6</text>
<text x="141.4" y="235.1">A7</text>
<text x="112.1" y="242.2">B8</text>
<text x="112.1" y="245.7">B9</text>
<text x="117.8" y="240.4">DN2</text>
<text x="117.8" y="243.9">SBU2</text>
<text x="133.4" y="243.9">CC1</text>
<text x="133.5" y="240.4">DP1</text>
<text x="141.4" y="245.7">A4</text>
<text x="141.4" y="242.2">A5</text>
<text x="117.8" y="247.5">VBUS</text>
<text x="131" y="247.5">VBUS</text>
<text x="110.1" y="256.3">B12</text>
<text x="141.4" y="256.3">A1</text>
<text x="117.8" y="258.1">GND</text>
<text x="130.2" y="264" transform="rotate(-90 130.2 264)">1</text>
<text x="131.7" y="259.5" transform="rotate(-90 131.7 259.5)">EH</text>
<text x="132.6" y="258.1">GND</text>
</g>
<g font-size="3.2" fill="#f00">
<text x="292.4" y="42.9">4</text>
<text x="295.9" y="44.6">SENSOR_VP</text>
<text x="101.9" y="55.2">6</text>
<text x="105.4" y="57">VDD</text>
<text x="118.7" y="143.4">VDD</text>
<text x="127.2" y="141.6">5</text>
</g>
</svg>
